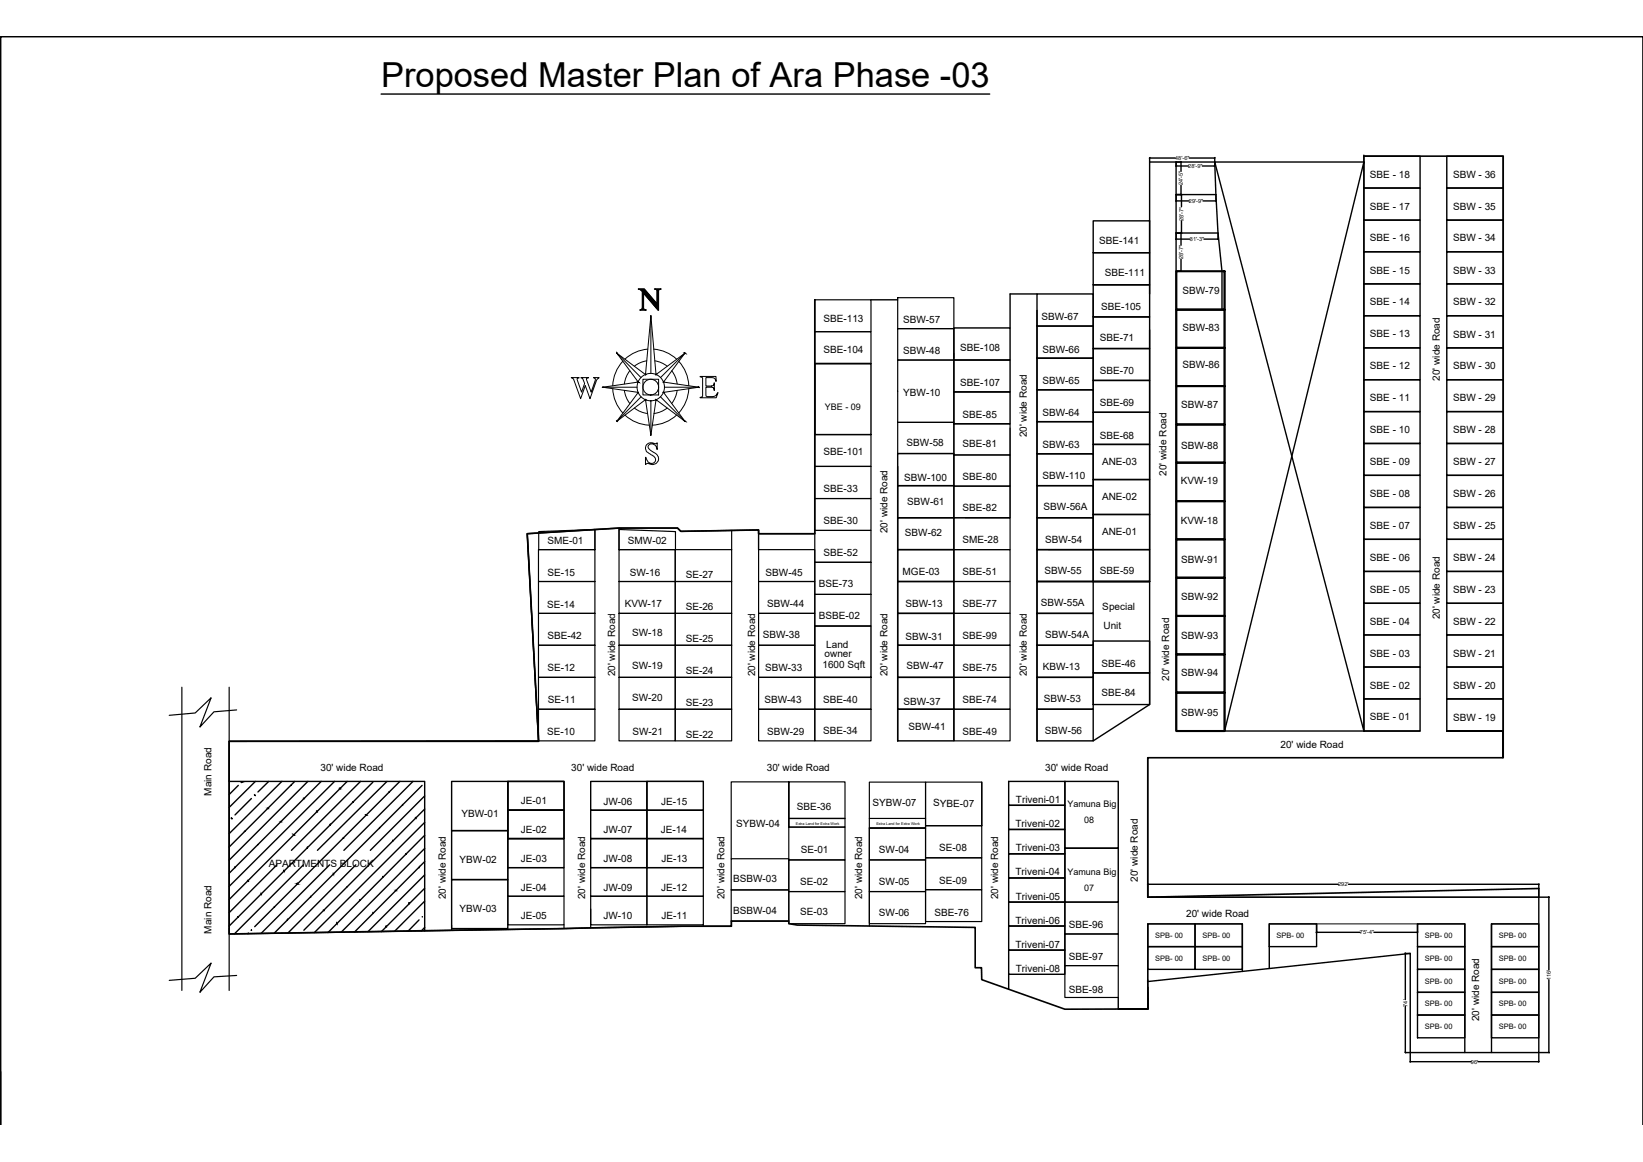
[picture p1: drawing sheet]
<svg xmlns="http://www.w3.org/2000/svg" width="297mm" height="210mm" viewBox="0 0 297 210" stroke-linecap="round" stroke-linejoin="round" font-family="sans-serif">
<!-- layer: PDF5_PDF_PDF4_Solid Fills -->
<g fill="#000" stroke="#000" stroke-width=".18">
<path d="M55.5 153.1h.1zM59.6 149h.2zM70.3 143.1h.1zM75.8 156.6l-.1 .1zM45.4 168h.1z"/>
<path d="M111.5 63.8l.1 .1zM111.5 63.8l.1 .1z"/>
<path d="M115.3 69h.1zM115.3 69h.1z"/>
<path d="M123.8 76l.1 .1zM123.8 76l.1 .1z"/>
<path d="M123.8 63.8h.1zM123.8 63.8h.1z"/>
<path d="M43.6 141.2l.1 .1zM43.6 141.2l.1 .1z"/>
<path d="M44.8 159.1h.1zM44.8 159.1h.1z"/>
<path d="M48.4 146l.1 .1zM48.4 146l.1 .1z"/>
<path d="M50.7 148.4h.1zM50.7 148.4h.1z"/>
<path d="M51.4 157.3v.1zM51.4 157.3v.1z"/>
<path d="M53.1 150.8h.1zM53.1 150.8h.1z"/>
<path d="M53.7 159.7h.1zM53.7 159.7h.1z"/>
<path d="M60.3 157.9v.1zM60.3 157.9v.1z"/>
<path d="M61.5 142.4v.1zM61.5 142.4v.1z"/>
<path d="M66.2 147.2h.1zM66.2 147.2h.1z"/>
<path d="M47.2 161.4l.1 .1zM47.2 161.4l.1 .1z"/>
<path d="M71.5 160.8l.1 .1zM71.5 160.8l.1 .1z"/>
<path d="M207.5 178.3v4zM207.5 178.3v4z"/>
<path d="M202.2 182.3h5.3zM202.2 182.3h5.3z"/>
</g>
<!-- layer: PDF5_Text -->
<path d="M68.9 17h110" fill="none" stroke="#000" stroke-width=".25"/>
<!-- layer: PDF5_PDF_PDF3_Geometry -->
<path d="M.1 203.2v-196.6h296.9v196.6" fill="none" stroke="#000" stroke-width=".3"/>
<!-- layer: PDF5_PDF_PDF4_Geometry -->
<g fill="none" stroke="#000" stroke-width=".25">
<path d="M197.6 39.9h10.2v5.7h-10.2zM207.8 39.9v13.2M212.6 29.3v102.7M219.6 29.3l27 102.8h10.1M246.6 39.8h10.1v5.7h-10.1zM246.6 34h10.1v5.8h-10.1zM246.6 28.2h10.1v5.8h-10.1zM246.6 28.2h.1M246.6 28.2v103.9h-25.2l25.2-102.8M261.6 28.2h10.2v5.8h-10.2zM261.6 39.8h10.2v5.7h-10.2zM261.6 34h10.2v5.8h-10.2z"/>
<path d="M172.5 59.2h10.1v5.8h-10.1zM182.6 53.1v6.1M187.5 56.1v77.7M187.5 58.9h10.1v5.8h-10.1zM187.5 53.1h10.1v5.8h-10.1zM197.6 57.2h10.2v5.8h-10.2zM197.6 51.4h10.2v5.8h-10.2zM197.6 45.6h10.2v5.8h-10.2zM207.8 59.6v67.7l-10.2 6.5M221.4 49v83.1M246.6 57h10.1v5.8h-10.1zM246.6 51.3h10.1v5.7h-10.1z"/>
<path d="M246.6 45.5h10.1v5.8h-10.1zM261.6 57h10.2v5.8h-10.2zM261.6 51.3h10.2v5.7h-10.2zM261.6 45.5h10.2v5.8h-10.2zM172.5 70.8h10.1v5.8h-10.1zM172.5 65h10.1v5.8h-10.1zM187.5 76.2h10.1v5.8h-10.1zM187.5 70.4h10.1v5.8h-10.1zM187.5 64.7h10.1v5.7h-10.1zM197.6 74.5h10.2v5.8h-10.2zM197.6 68.7h10.2v5.8h-10.2zM197.6 63h10.2v5.7h-10.2z"/>
<path d="M246.6 74.4h10.1v5.7h-10.1zM246.6 68.6h10.1v5.8h-10.1zM246.6 62.8h10.1v5.8h-10.1zM261.6 74.4h10.2v5.7h-10.2zM261.6 68.6h10.2v5.8h-10.2zM261.6 62.8h10.2v5.8h-10.2zM137.1 99.3v-3.6l-14 .3-.6-.6h-10.6l-16.6 1 2.1 37.4-56 .1v34.8l82.1-1.4h8.7M137.1 96.4h10.2M162.3 99.3h10.2v5.7h-10.2zM162.3 93.5h10.2v5.8h-10.2zM162.3 87.7h10.2v5.8h-10.2zM162.3 81.9h10.2v5.8h-10.2z"/>
<path d="M162.3 84.3v49.5M187.5 99.3h10.1v5.7h-10.1zM187.5 93.5h10.1v5.8h-10.1zM187.5 87.7h10.1v5.8h-10.1zM187.5 82h10.1v5.7h-10.1zM197.6 92.9h10.2v6.4h-10.2zM197.6 86.6h10.2v6.3h-10.2zM197.6 80.3h10.2v6.3h-10.2zM246.6 97.4h10.1v5.8h-10.1zM246.6 91.7h10.1v5.7h-10.1zM246.6 85.9h10.1v5.8h-10.1zM246.6 80.1h10.1v5.8h-10.1z"/>
<path d="M261.6 97.4h10.2v5.8h-10.2zM261.6 91.7h10.2v5.7h-10.2zM261.6 85.9h10.2v5.8h-10.2zM261.6 80.1h10.2v5.8h-10.2zM147.3 113.1h10.2v9.3h-10.2zM162.3 116.6h10.2v5.8h-10.2zM162.3 110.8h10.2v5.8h-10.2zM162.3 105h10.2v5.8h-10.2zM187.5 116.6h10.1v5.8h-10.1zM187.5 110.8h10.1v5.8h-10.1zM187.5 105h10.1v5.8h-10.1zM187.5 105h20.3h-10.2h10.2v-5.7h-10.2v5.7"/>
<path d="M197.6 115.8h10.2v5.8h-10.2zM246.6 114.7h10.1v5.8h-10.1zM246.6 109h10.1v5.7h-10.1zM246.6 103.2h10.1v5.8h-10.1zM261.6 114.7h10.2v5.8h-10.2zM261.6 109h10.2v5.7h-10.2zM261.6 103.2h10.2v5.8h-10.2zM162.3 128.1h10.2v5.7h-10.2zM162.3 122.4h10.2v5.7h-10.2zM187.5 128.1h10.1v5.7h-10.1zM187.5 122.4h10.1v5.7h-10.1zM197.6 121.6h10.2v5.7h-10.2z"/>
<path d="M246.6 126.3h10.1v5.8h-10.1zM246.6 120.5h10.1v5.8h-10.1zM261.6 132.1v-5.8h10.2v5.8h-10.2h10.2M261.6 120.5h10.2v5.8h-10.2zM271.7 132.1v4.8M41.4 141.2h35.4v27M43.1 141.9l-1.7 1.6M45.5 144.2l-3 3M46.2 141.2l-4.8 4.7M48.6 141.2l-2 1.9M50.1 156.2l-8.7 8.7M51 141.2l-9.6 9.4"/>
<path d="M53.3 141.2l-11.9 11.8M54.8 156.2l-12.4 12.5M55.7 141.2l-14.3 14.2M58.1 141.2l-16.7 16.5M59.6 156.2l-12.4 12.4M60.5 141.2l-19.1 18.9M62.8 141.2l-21.4 21.3M64.3 156.2l-12.2 12.3M65.2 141.2l-12.5 12.4M67.4 141.3l-26 26M70 141.2l-12.6 12.4M72.3 141.2l-26.3 26.2"/>
<path d="M74.7 141.2l-12.5 12.4M76.3 141.9l-26.7 26.6M76.8 143.8l-9.8 9.8M76.8 148.6l-20 19.9M76.8 153.3l-15.1 15.1M76.8 158l-10.3 10.3M76.8 146.1l-21.9 21.9M76.8 150.9l-17.5 17.6M76.8 155.6l-12.7 12.8M81.6 141.2h10.2v8.8h-10.2zM81.6 150h10.2v8.9h-10.2zM81.6 158.9h10.2v8.8h-10.2z"/>
<path d="M91.8 141.2h10.2v5.2h-10.2zM91.8 146.4h10.2v5.1h-10.2zM91.8 151.5h10.2v5.2h-10.2zM106.8 141.2h10.2v5.2h-10.2zM106.8 151.5h10.2v5.2h-10.2zM106.8 146.4h10.2v5.1h-10.2zM117 141.2h10.2v5.2h-10.2zM117 151.5h10.2v5.2h-10.2zM117 146.4h10.2v5.1h-10.2zM142.6 147.8h10.2M182.4 141.2h10.1v4.3h-10.1zM182.4 145.5h10.1v4.3h-10.1z"/>
<path d="M182.4 149.8h10.1v4.4h-10.1zM182.4 154.2h10.1v4.4h-10.1zM182.4 158.6h10.1v4.4h-10.1zM192.5 141.2h9.7v12h-9.7zM192.5 153.2h9.7v9.8h-9.7zM44.9 168.5l-.1 .2M75.8 166.2l-2 2M76.8 162.8l-5.5 5.4M76.8 167.5l-.6 .7M76.8 160.5l-7.9 7.8M182.4 163h10.1v4.3h-10.1zM182.4 167.3h10.1v4.3h-10.1z"/>
<path d="M182.4 171.6h10.1v4.4h-10.1zM182.4 176v2.7M207.5 178.3l.1 4M202.2 180.2v2.1"/>
</g>
<!-- layer: PDF5_PDF_PDF4_Solid Fills -->
<g fill="none" stroke="#000" stroke-width=".18">
<path d="M111.6 76.1h.1M42.4 156.7h.1M42.5 156.7h.1M43.7 141.2h.1M46.1 143.7h.1M46.6 152.5v.1M46.6 152.6h.1M48.4 146h.1M50.7 148.4h.1M55 144.2h.1M55.6 153.1h.1M57.3 146.6h.1"/>
<path d="M60.3 157.9h.1M63.8 144.8h.1M63.8 144.9h.1M63.9 144.9h.1M72.8 145.4h.1M73.3 154.3v.1M73.3 154.4h.1M73.4 154.4h.1M75.8 156.7h.1M43 165.6h.1M43.1 165.6h.1M47.3 161.4h.1"/>
<path d="M56.1 162.1h.1M56.2 162.1h.1M60.9 166.8h.1M74 163.3h.1M74 163.2h.1"/>
</g>
<!-- layer: PDF5_PDF_PDF4_Geometry -->
<g fill="none" stroke="#000" stroke-width=".18">
<path d="M115.4 52.2h1.1l2.3 2.6v-2.3l-.5-.3h1.2a.54 .54 0 0 0-.4 .6v3.3l-2.7-3v2.5l.1 .3 .4 .1h-1.3l.4-.1 .1-.3v-2.9zM115.6 52.3h.9M115.8 52.3h.7M115.8 56h.9M115.8 52.4h.8M115.9 52.5h.8M116 55.9h.5M116 52.5l2.8 3.3M116.1 55.8h.3M116.1 52.5l2.7 3.2M116.1 55.6v.2M116.1 52.5l2.7 3.1"/>
<path d="M116.2 52.8v3M116.2 52.5l2.6 3M116.3 52.5l2.5 2.8-2.5-2.8M116.3 52.9v2.9v-.2M116.3 53h.1M116.4 52.5l2.4 2.8M116.5 52.5l2.3 2.7M116.6 52.5l2.2 2.5M116.7 52.5l2.1 2.5M116.7 52.5l2.1 2.4M117.7 57l.9 10.7 5.2-3.9-3.8 5.2 6.3 .9-6.3 1 3.8 5.2-5.2-3.9-.9 6.4-1-6.4-5.2 3.9 3.9-5.2-6.4-1 6.4-.9-3.9-5.2 5.2 3.9zM117.7 57v10.5"/>
<path d="M118.5 52.3h.8M118.7 52.3h.5M118.8 52.3v.2M118.8 54.9h.1M118.8 52.3v3.5M118.9 52.3v3.6M118.9 52.3v3.7M119 52.3v3.7M119.1 52.3v.2M103.3 68.2h1.4l-.4 .4 .8 2.2 .6-1.5-.3-.9-.4-.2h1.4l-.2 .1-.2 .3 .9 2.2 .7-2a.37 .37 0 0 0-.3-.6l1 .1-.4 .4-1.2 3.3-.9-2.3-.8 2.3-1.3-3.5zM109 69.9h6.2M110.8 70.2a6.9 6.9 0 0 0 1.8 4.4"/>
<path d="M111.5 63.8l4.4 4.4M112.6 65.3a6.9 6.9 0 0 0-1.8 4.4M112.9 70.5l.2 1 .8 1.4M113 75a6.9 6.9 0 0 0 4.4 1.8M113.9 67l-.8 1.3-.2 1M114.7 73.7l1.4 .8 1 .2M115.9 71.7l-4.4 4.4M116.9 65.2l-.9 .2-1.3 .7M117.1 63.1l-1.9 .4-1.2 .6-1 .8M117.7 72.4v6.2M118.2 63.1l1.9 .4 1.2 .6 1 .8M118.4 65.2l.9 .2 1.3 .7"/>
<path d="M119.4 71.7l4.4 4.4M120.1 69.9h6.2M120.6 73.7l-1.4 .8-1 .2M121.4 67l.8 1.3 .2 1M122.3 75a6.9 6.9 0 0 1-4.4 1.8M122.4 70.5l-.2 1-.8 1.4M122.7 65.3a6.9 6.9 0 0 1 1.8 4.4M123.8 63.8l-4.4 4.4M124.5 70.2a6.9 6.9 0 0 1-1.8 4.4M126.6 68h2.8l.1 .9a.83 .83 0 0 0-1-.7h-.9v1.5h1.2l.2-.1 .1-.5v1.4l-.1-.5-1.4-.1v1.5l.2 .2h1a1.13 1.13 0 0 0 1-.7l-.3 1h-2.9l.4-.3v-3.3zM172.5 63.8v.8M182.6 77.3v16.2h-8.1"/>
<path d="M116.9 80.3a1.45 1.45 0 0 1 1.7-.1l.2-.2v1.2a1.07 1.07 0 0 0-.9-1 .59 .59 0 0 0-.7 .4 .59 .59 0 0 0 .4 .7 2.56 2.56 0 0 1 1.4 1.3 1.06 1.06 0 0 1-.3 1.1 1.06 1.06 0 0 1-1.2 .1l-.5-.1-.3 .2 .1-1.3a.97 .97 0 0 0 .6 1 .97 .97 0 0 0 1.1-.3 .89 .89 0 0 0-.7-1.1 1.39 1.39 0 0 1-1.1-1.3zM147.3 84.3h10.2M197.6 87.9v11.4h-8.1M41.8 147.8h.1M42.5 156.7h.1M43.7 141.3h.1M44.3 150.2h.1M46.1 143.7h.1M46.6 152.5h.1M46.6 152.6h.1M48.4 146h.1M48.5 146h.1"/>
<path d="M50.8 148.4h.1M51.3 157.3h.1M51.4 157.3h.1M52.6 141.9h.1M53.1 150.8h.1M53.2 150.8h.1M53.7 159.7h.1h-.1M53.7 159.7h.1M53.8 159.7h-.1h.1M54.9 144.2h.1M55 144.2h.1M55.6 153.1h.1"/>
<path d="M55.6 153.2h.1M55.6 153.1v.1M57.3 146.6h.1M59.6 149h.2h-.2M59.7 149h.1M60.3 158h.1M61.5 142.5h.1M61.5 142.4h.1M62 151.4h.1M62.1 151.4h.1M63.8 144.8h.1M63.9 144.9h.1"/>
<path d="M66.2 147.2h.1M66.3 147.2h.1M68.6 149.6h.1M69.2 158.5h.1M70.4 143.1h.1M70.4 143l-.1 .1M71 151.9h.1M72.8 145.5h.1M72.8 145.4v.1M73.3 154.3h.1M73.4 154.4h.1M75.1 147.8h.1"/>
<path d="M75.2 147.8h.1M75.8 156.7h.1M43 165.6h.1M43.1 165.6h.1M45.5 168h.1M45.5 168h-.1M49.6 163.8h.1M51.9 166.2h.1M52 166.2h.1M56.2 162.1h.1M58.5 164.5h.1M62.6 160.3h.1"/>
<path d="M62.7 160.3h.1M65 162.7h.1M65.1 162.7h.1M67.4 164.9h.1M67.4 165h.1M69.8 167.4h.1M71.6 160.9h.1M76.4 165.6h.1M127.2 167.1v.2M132.2 166.4v.9M207.5 162.1h70.7M224.6 166.9h-17.1v11.4"/>
<path d="M229.5 166.9h35.3M269.6 166.9h8.6"/>
<circle cx="117.7" cy="69.9" r="2.48"/>
<circle cx="117.7" cy="69.9" r="1.42"/>
</g>
<g fill="none" stroke="#000" stroke-width=".21">
<path d="M147.3 59.9h10.2v5.8h-10.2zM147.3 54.2h10.2v5.7h-10.2zM162.3 59.4h10.2v5.6h-10.2zM162.3 53.8h10.2v5.6h-10.2zM147.3 78.5h10.2v5.8h-10.2zM162.3 76.3h10.2v5.6h-10.2zM162.3 65h10.2v11.3h-10.2zM172.5 76.6h10.1v5.6h-10.1zM95.3 96.4l2.1 37.5h-56v-9.8M97.4 99.3h10.2v5.7h-10.2zM97.4 96l10.2-.4v3.7h-10.2zM107.6 95.6v3.7"/>
<path d="M111.9 99.3h10.2v5.7h-10.2zM111.9 95.6l10.2 .4v3.3h-10.2zM111.9 95.4v3.9M122.1 99.3h10.2v5.7h-10.2zM132.3 95.8v3.5M137.1 99.3h10.2v5.7h-10.2zM147.3 95.8h10.2v5.8h-10.2zM147.3 90.1h10.2v5.7h-10.2zM147.3 84.3h10.2v5.8h-10.2zM172.5 99.3h10.1v5.7h-10.1zM172.5 93.5h10.1v5.8h-10.1zM172.5 87.8h10.1v5.7h-10.1z"/>
<path d="M172.5 82.2h10.1v5.6h-10.1zM97.4 105h10.2v5.8h-10.2zM97.4 110.8h10.2v5.8h-10.2zM97.4 116.6h10.2v5.8h-10.2zM111.9 105h10.2v5.8h-10.2zM111.9 110.8h10.2v5.8h-10.2zM111.9 116.6h10.2v5.8h-10.2zM122.1 105h10.2v5.8h-10.2zM122.1 110.8h10.2v5.8h-10.2zM122.1 116.6h10.2v5.8h-10.2zM137.1 105h10.2v5.8h-10.2zM137.1 110.8h10.2v5.8h-10.2z"/>
<path d="M137.1 116.6h10.2v5.8h-10.2zM147.3 107.4h10.2v5.7h-10.2zM147.3 101.6h10.2v5.8h-10.2zM172.5 116.6h10.1v5.8h-10.1zM172.5 110.8h10.1v5.8h-10.1zM172.5 105h10.1v5.8h-10.1zM32.9 124.1v54.8M41.4 133.9v7.3M42.8 128.2l-4.1 .4-2.6 2.7 2.1-5.3-2.9 2.8-4.7 .4M97.4 122.4h10.2v5.7h-10.2zM97.4 128.1h10.2v5.7h-10.2zM111.9 122.4h10.2v5.7h-10.2z"/>
<path d="M111.9 128.1h10.2v5.7h-10.2zM122.1 122.4h10.2v5.7h-10.2zM122.1 128.1h10.2v5.7h-10.2zM137.1 122.4h10.2v5.7h-10.2zM137.1 128.1h10.2v5.7h-10.2zM147.3 122.4h10.2v5.7h-10.2zM147.3 128.1h10.2v5.7h-10.2zM172.5 128.1h10.1v5.7h-10.1zM172.5 122.4h10.1v5.7h-10.1zM207.5 136.9v25.2M91.8 156.7h10.2v5.2h-10.2zM106.8 156.7h10.2v5.2h-10.2z"/>
<path d="M117 156.7h10.2v5.2h-10.2zM117 141.2h10.2M132.2 155.1h10.4v5.7h-10.4zM142.6 155.3h10.2v5.8h-10.2zM142.6 149.4h10.2v5.9h-10.2zM142.6 149.4v-8.2h10.2v8.2h-10.2v-8.2h-10.4v13.9M157.2 155.3h10.1v5.8h-10.1zM157.2 149.6h10.1v5.7h-10.1zM157.2 141.3h10.1v8.3h-10.1zM157.2 147.8h10.1M167.3 149.6h-10.1v17.1M167.3 155h10.2v5.7h-10.2z"/>
<path d="M167.3 149.2h10.2v5.8h-10.2zM167.3 141.3h10.2v7.9h-10.2zM41.4 167.7v11.2M42.8 176.2l-4.1 .3-2.6 2.8 2.1-5.3-2.9 2.7-4.7 .4M81.6 167.1v1M91.8 161.9h10.2v5.2h-10.2zM102 167.1v.6M106.8 161.9h10.2v5.2h-10.2zM106.8 164.2v3.4M117 161.9h10.2v5.2h-10.2zM132.2 160.8h10.4v5.6h-10.4zM142.6 161.1h10.2v5.7h-10.2z"/>
<path d="M157.2 161.1h10.1v5.7h-10.1zM157.2 166.8v.5M167.3 160.7h10.2v5.8h-10.2zM192.5 163h9.7v5.7h-9.7zM192.5 168.7h9.7v5.7h-9.7zM192.5 174.4h9.7v5.8h-9.7z"/>
</g>
<!-- layer: PDF5_PDF_0 -->
<path d="M.1 193.6v9.6" fill="none" stroke="#000" stroke-width=".25"/>
<!-- layer: PDF5_PDF_PDF4_Images -->
<path d="M116.2 68.5h2.9v2.8h-2.9z" fill="none" stroke="#000" stroke-width=".18"/>
<!-- layer: PDF5_PDF_PDF4_Geometry -->
<path d="M246.6 28.2h25.2v108.7h-64.3v25.2l70.7-1.6M147.3 54.2v42.2h-10.2v-.7l-14 .3-.6-.6h-10.6l-16.6 1 2.1 37.5h-56v34.8l82.1-1.4h8.7v-.9h10.4v.4l1.5 .3 32.2 .4v7.3h1.1l.1 2.2 15 5.3h15.1l-.1-5.2" fill="none" stroke="#000" stroke-width=".3"/>
<!-- layer: PDF5_INT.DIMENSION -->
<path d="M177.5 141.3v7.9" fill="none" stroke="#000" stroke-width=".25"/>
<!-- layer: INT.DIMENSION -->
<g fill="none" stroke="#000" stroke-width=".25">
<path d="M207.8 29.3h11.8M207.8 28.5v11.4M207.8 28.5h4.7M212.6 36.3v-1.1h7.2v1.1M212.6 29.3v.7h2.3M212.6 36.3h2.4M213.5 29.3v1.7M213.5 33.5v1.7M213.6 35.2v2.2M213.6 39.9v2.2M215 28.5h4.6M217.5 36.3h2.3"/>
<path d="M219.6 28.5v1.5h-2.2M246.6 29.3h-27l.6 12.8 .7 6.9v6.9M157.5 54.2h4.8M182.6 53.1h4.9M212.6 43.2v-1.1h7.6v1.1M212.6 43.2h2.6M212.6 49h1M213.5 42.1v2.2M213.5 46.8v2.2M217.7 43.2h2.5M147.3 65.7h10.2v12.8h-10.2zM157.5 65.7h-10.2v12.8"/>
<path d="M207.5 159.7v2.4h70.7v-2.4M207.5 159.7h34.5M243.8 159.7h34.4M207.5 166.9h8.6v4.1h-8.6zM207.5 171h8.6v4.1h-8.6zM216.1 166.9h8.5v4.1h-8.5zM216.1 171h8.5v4.1h-8.5zM224.6 166.9v8.6M229.5 166.9h8.5v4.1h-8.5zM229.5 166.9v8M238 166.9v1.6M238 168.4h7.9"/>
<path d="M248.4 168.4h7.9M255 172.2h-.9v8.4M256.3 166.9h8.5v4.1h-8.5zM256.3 171h8.5v4.1h-8.5zM256.3 175.1h8.5v4.2h-8.5zM256.3 179.3h8.5v4.1h-8.5zM256.3 166.9v1.6M264.8 166.9v23.2M269.6 166.9h8.6v4.1h-8.6zM269.6 171h8.6v4.1h-8.6zM269.6 175.1h8.6v4.2h-8.6zM269.6 179.3h8.6v4.1h-8.6z"/>
<path d="M269.6 166.9v23.2M278.2 160.5v29.6h-23.2v-17.9l-47.5 5.1v-10.4M278.2 162.1h1.9M280 162.1v13.1M280 177v13.1M254.1 181.8v8.3h.9v1.7M255 191.8h11M256.3 183.4h8.5v4.1h-8.5zM267.2 191.8h11M269.6 183.4h8.6v4.1h-8.6zM280.1 190.1h-1.9v1.7"/>
</g>
<!-- layer: 0 -->
<g fill="none" stroke="#000" stroke-width=".25">
<path d="M207.9 28.5l-.1 .1M212.7 36.2l-.1 .1M212.7 29.9l-.1 .1M213.5 29.2l.1 .1M213.5 35.1l.1 .1M219.7 29.9l-.2 .1M219.7 28.5l-.2 .1M219.9 36.2l-.1 .1M212.7 43.1l-.1 .1M213.5 42l.1 .1M213.5 49h.1M220.2 43.1l-.1 .1"/>
<path d="M207.6 159.7l-.1 .1M278.2 159.7v.1M238.1 168.3l-.2 .2M254 172.1l.2 .2M256.3 168.3l-.1 .2M280 162l.1 .1M254 190l.2 .2M255 191.7l-.1 .1M278.2 191.7v.1M280 190l.1 .2"/>
</g>
<!-- layer: PDF6_Geometry -->
<path d="M212.7 55.9h8.7v6.9h-8.7zM212.7 49h8.7v6.9h-8.7zM212.7 76.7h8.7v6.9h-8.7zM212.7 69.7h8.7v7h-8.7zM212.7 62.8h8.7v6.9h-8.7zM212.7 97.4h8.7v7h-8.7zM212.7 90.5h8.7v6.9h-8.7zM212.7 83.6h8.7v6.9h-8.7zM212.7 118.2h8.7v6.9h-8.7zM212.7 111.3h8.7v6.9h-8.7zM212.7 104.4h8.7v6.9h-8.7zM212.7 125.1h8.7v7h-8.7z" fill="none" stroke="#000" stroke-width=".38"/>
<text font-size="6.2" x="68.9" y="15.6">Proposed Master Plan of Ara Phase -03</text>
<g font-size="1.8">
<text x="247.7" y="32.1">SBE - 18</text>
<text x="262.7" y="32.1">SBW - 36</text>
<text x="247.7" y="37.9">SBE - 17</text>
<text x="262.7" y="37.9">SBW - 35</text>
<text x="198.7" y="44">SBE-141</text>
<text x="247.7" y="43.6">SBE - 16</text>
<text x="262.7" y="43.6">SBW - 34</text>
<text x="199.8" y="49.9">SBE-111</text>
<text x="213.8" y="53.1">SBW-79</text>
<text x="247.7" y="49.4">SBE - 15</text>
<text x="262.7" y="49.4">SBW - 33</text>
<text x="148.9" y="58.1">SBE-113</text>
<text x="163.3" y="58.3">SBW-57</text>
<text x="188.3" y="57.9">SBW-67</text>
<text x="199.1" y="55.9">SBE-105</text>
<text x="213.8" y="59.9">SBW-83</text>
<text x="247.7" y="55.1">SBE - 14</text>
<text x="262.7" y="55.2">SBW - 32</text>
<text x="148.9" y="63.9">SBE-104</text>
<text x="163.3" y="64">SBW-48</text>
<text x="173.6" y="63.4">SBE-108</text>
<text x="188.5" y="63.7">SBW-66</text>
<text x="198.8" y="61.6">SBE-71</text>
<text x="247.7" y="60.9">SBE - 13</text>
<text x="262.7" y="61">SBW - 31</text>
<text x="163.3" y="71.6">YBW-10</text>
<text x="173.6" y="69.7">SBE-107</text>
<text x="188.5" y="69.4">SBW-65</text>
<text x="198.8" y="67.6">SBE-70</text>
<text x="213.8" y="66.5">SBW-86</text>
<text x="247.7" y="66.7">SBE - 12</text>
<text x="260.3" y="68.8" transform="rotate(-90 260.3 68.8)">20' wide Road</text>
<text x="262.7" y="66.7">SBW - 30</text>
<text x="174" y="75.5">SBE-85</text>
<text x="188.5" y="75.2">SBW-64</text>
<text x="198.8" y="73.4">SBE-69</text>
<text x="213.5" y="73.6">SBW-87</text>
<text x="247.7" y="72.4">SBE - 11</text>
<text x="262.7" y="72.5">SBW - 29</text>
<text x="148.9" y="82.1">SBE-101</text>
<text x="163.9" y="80.6">SBW-58</text>
<text x="174" y="80.8">SBE-81</text>
<text x="185.6" y="79" transform="rotate(-90 185.6 79)">20' wide Road</text>
<text x="188.5" y="81">SBW-63</text>
<text x="198.8" y="79.3">SBE-68</text>
<text x="199.2" y="83.9">ANE-03</text>
<text x="213.5" y="81.1">SBW-88</text>
<text x="247.7" y="78.2">SBE - 10</text>
<text x="262.7" y="78.2">SBW - 28</text>
<text x="148.9" y="89">SBE-33</text>
<text x="163.5" y="86.9">SBW-100</text>
<text x="174" y="86.6">SBE-80</text>
<text x="188.5" y="86.5">SBW-110</text>
<text x="210.9" y="86" transform="rotate(-90 210.9 86)">20' wide Road</text>
<text x="213.5" y="87.4">KVW-19</text>
<text x="247.7" y="89.8">SBE - 08</text>
<text x="247.7" y="84">SBE - 09</text>
<text x="262.7" y="89.8">SBW - 26</text>
<text x="262.7" y="84">SBW - 27</text>
<text x="148.9" y="94.7">SBE-30</text>
<text x="164" y="91.2">SBW-61</text>
<text x="174" y="92.3">SBE-82</text>
<text x="188.7" y="92.2">SBW-56A</text>
<text x="199.2" y="90.3">ANE-02</text>
<text x="213.5" y="94.6">KVW-18</text>
<text x="247.7" y="95.5">SBE - 07</text>
<text x="262.7" y="95.6">SBW - 25</text>
<text x="99" y="98.2">SME-01</text>
<text x="113.5" y="98.2">SMW-02</text>
<text x="148.9" y="100.5">SBE-52</text>
<text x="160.4" y="96.3" transform="rotate(-90 160.4 96.3)">20' wide Road</text>
<text x="163.6" y="96.9">SBW-62</text>
<text x="174" y="98.1">SME-28</text>
<text x="189" y="98.1">SBW-54</text>
<text x="199.2" y="96.6">ANE-01</text>
<text x="213.5" y="101.7">SBW-91</text>
<text x="247.7" y="101.3">SBE - 06</text>
<text x="262.7" y="101.4">SBW - 24</text>
<text x="99" y="104">SE-15</text>
<text x="113.9" y="104">SW-16</text>
<text x="124" y="104.5">SE-27</text>
<text x="138.4" y="104.1">SBW-45</text>
<text x="148" y="106.1">BSE-73</text>
<text x="163.2" y="103.8">MGE-03</text>
<text x="174" y="103.9">SBE-51</text>
<text x="188.8" y="103.6">SBW-55</text>
<text x="198.9" y="103.7">SBE-59</text>
<text x="247.7" y="107.1">SBE - 05</text>
<text x="262.7" y="107.1">SBW - 23</text>
<text x="98.9" y="109.7">SE-14</text>
<text x="113" y="109.6">KVW-17</text>
<text x="124" y="110.3">SE-26</text>
<text x="138.7" y="109.7">SBW-44</text>
<text x="148" y="111.7">BSBE-02</text>
<text x="163.7" y="109.7">SBW-13</text>
<text x="174" y="109.7">SBE-77</text>
<text x="188.2" y="109.4">SBW-55A</text>
<text x="199.3" y="110.2">Special</text>
<text x="199.5" y="113.6">Unit</text>
<text x="213.5" y="108.3">SBW-92</text>
<text x="247.7" y="112.8">SBE - 04</text>
<text x="260.3" y="111.9" transform="rotate(-90 260.3 111.9)">20' wide Road</text>
<text x="262.7" y="112.8">SBW - 22</text>
<text x="99" y="115.5">SBE-42</text>
<text x="114.3" y="114.9">SW-18</text>
<text x="124" y="116">SE-25</text>
<text x="137.9" y="115.2">SBW-38</text>
<text x="149.1" y="118.8">owner</text>
<text x="149.4" y="117">Land</text>
<text x="163.7" y="115.5">SBW-31</text>
<text x="174" y="115.5">SBE-99</text>
<text x="189" y="115.2">SBW-54A</text>
<text x="213.5" y="115.5">SBW-93</text>
<text x="247.7" y="118.6">SBE - 03</text>
<text x="262.7" y="118.6">SBW - 21</text>
<text x="99" y="121.3">SE-12</text>
<text x="111.2" y="122.2" transform="rotate(-90 111.2 122.2)">20' wide Road</text>
<text x="114.3" y="120.8">SW-19</text>
<text x="124" y="121.8">SE-24</text>
<text x="136.5" y="122.2" transform="rotate(-90 136.5 122.2)">20' wide Road</text>
<text x="138.3" y="121.3">SBW-33</text>
<text x="148.7" y="120.6">1600 Sqft</text>
<text x="160.4" y="122.2" transform="rotate(-90 160.4 122.2)">20' wide Road</text>
<text x="163.9" y="120.9">SBW-47</text>
<text x="174" y="121.2">SBE-75</text>
<text x="185.6" y="122.2" transform="rotate(-90 185.6 122.2)">20' wide Road</text>
<text x="188.5" y="121">KBW-13</text>
<text x="199.1" y="120.4">SBE-46</text>
<text x="199.1" y="125.8">SBE-84</text>
<text x="211.4" y="123" transform="rotate(-90 211.4 123)">20' wide Road</text>
<text x="213.5" y="122.2">SBW-94</text>
<text x="247.7" y="124.4">SBE - 02</text>
<text x="262.7" y="124.4">SBW - 20</text>
<text x="99" y="127.1">SE-11</text>
<text x="114.3" y="126.6">SW-20</text>
<text x="124" y="127.5">SE-23</text>
<text x="138.2" y="127">SBW-43</text>
<text x="148.8" y="126.9">SBE-40</text>
<text x="163.4" y="127.3">SBW-37</text>
<text x="164.2" y="131.9">SBW-41</text>
<text x="174" y="127">SBE-74</text>
<text x="188.7" y="126.8">SBW-53</text>
<text x="213.5" y="129.3">SBW-95</text>
<text x="247.7" y="130.1">SBE - 01</text>
<text x="262.7" y="130.2">SBW - 19</text>
<text x="98.9" y="132.8">SE-10</text>
<text x="114.3" y="132.8">SW-21</text>
<text x="124" y="133.3">SE-22</text>
<text x="138.7" y="132.8">SBW-29</text>
<text x="148.8" y="132.6">SBE-34</text>
<text x="174" y="132.8">SBE-49</text>
<text x="188.9" y="132.6">SBW-56</text>
<text x="231.5" y="135.1">20' wide Road</text>
<text x="38.2" y="143.7" transform="rotate(-90 38.2 143.7)">Main Road</text>
<text x="57.9" y="139.2">30' wide Road</text>
<text x="103.3" y="139.2">30' wide Road</text>
<text x="138.6" y="139.2">30' wide Road</text>
<text x="189" y="139.2">30' wide Road</text>
<text x="83.4" y="147.6">YBW-01</text>
<text x="94.2" y="145.2">JE-01</text>
<text x="109.1" y="145.4">JW-06</text>
<text x="119.5" y="145.4">JE-15</text>
<text x="133.1" y="149.4">SYBW-04</text>
<text x="144.1" y="146.3">SBE-36</text>
<text x="157.8" y="145.6" transform="rotate(1 157.8 145.6)">SYBW-07</text>
<text x="168.7" y="145.7" transform="rotate(1 168.7 145.7)">SYBE-07</text>
<text x="183.6" y="149.5">Triveni-02</text>
<text x="183.7" y="145.1">Triveni-01</text>
<text x="83.1" y="155.9">YBW-02</text>
<text x="94.1" y="150.5">JE-02</text>
<text x="94.2" y="155.7">JE-03</text>
<text x="109.1" y="150.5">JW-07</text>
<text x="109.1" y="155.8">JW-08</text>
<text x="119.5" y="150.5">JE-14</text>
<text x="119.6" y="155.7">JE-13</text>
<text x="144.8" y="154.1">SE-01</text>
<text x="158.9" y="154.1">SW-04</text>
<text x="169.8" y="153.7">SE-08</text>
<text x="183.6" y="153.8">Triveni-03</text>
<text x="48.6" y="156.6">APARTMENTS BLOCK</text>
<text x="94.1" y="161">JE-04</text>
<text x="109.1" y="160.9">JW-09</text>
<text x="119.5" y="160.9">JE-12</text>
<text x="132.5" y="159.3">BSBW-03</text>
<text x="144.7" y="159.8">SE-02</text>
<text x="158.9" y="159.9">SW-05</text>
<text x="169.8" y="159.7">SE-09</text>
<text x="183.6" y="158.1">Triveni-04</text>
<text x="205.7" y="159.3" transform="rotate(-90 205.7 159.3)">20' wide Road</text>
<text x="80.6" y="162.4" transform="rotate(-90 80.6 162.4)">20' wide Road</text>
<text x="83.1" y="164.8">YBW-03</text>
<text x="94.1" y="166">JE-05</text>
<text x="105.8" y="162.4" transform="rotate(-90 105.8 162.4)">20' wide Road</text>
<text x="109.1" y="166.1">JW-10</text>
<text x="119.6" y="166.1">JE-11</text>
<text x="131" y="162.4" transform="rotate(-90 131 162.4)">20' wide Road</text>
<text x="132.5" y="165.2">BSBW-04</text>
<text x="144.7" y="165.3">SE-03</text>
<text x="155.9" y="162.4" transform="rotate(-90 155.9 162.4)">20' wide Road</text>
<text x="158.9" y="165.5">SW-06</text>
<text x="168.9" y="165.5">SBE-76</text>
<text x="180.5" y="162.4" transform="rotate(-90 180.5 162.4)">20' wide Road</text>
<text x="183.6" y="166.9">Triveni-06</text>
<text x="183.6" y="162.5">Triveni-05</text>
<text x="193.2" y="167.7">SBE-96</text>
<text x="214.4" y="165.7">20' wide Road</text>
<text x="38.2" y="168.6" transform="rotate(-90 38.2 168.6)">Main Road</text>
<text x="183.6" y="171.2">Triveni-07</text>
<text x="193.2" y="173.5">SBE-97</text>
<text x="183.6" y="175.6">Triveni-08</text>
<text x="193.2" y="179.4">SBE-98</text>
<text x="267.4" y="184.5" transform="rotate(-90 267.4 184.5)">20' wide Road</text>
</g>
<g font-size="1.6">
<text x="149.1" y="74.1">YBE - 09</text>
<text x="193" y="145.8">Yamuna Big</text>
<text x="196" y="148.7">08</text>
<text x="193" y="158">Yamuna Big</text>
<text x="196" y="161">07</text>
</g>
<g font-size="1.4">
<text x="208.9" y="169.4">SPB- 00</text>
<text x="208.9" y="173.5">SPB- 00</text>
<text x="217.4" y="169.4">SPB- 00</text>
<text x="217.4" y="173.5">SPB- 00</text>
<text x="230.8" y="169.4">SPB- 00</text>
<text x="257.6" y="169.4">SPB- 00</text>
<text x="257.6" y="173.5">SPB- 00</text>
<text x="271" y="169.4">SPB- 00</text>
<text x="271" y="173.5">SPB- 00</text>
<text x="257.6" y="177.7">SPB- 00</text>
<text x="271" y="177.7">SPB- 00</text>
<text x="257.6" y="181.8">SPB- 00</text>
<text x="257.6" y="185.9">SPB- 00</text>
<text x="271" y="181.8">SPB- 00</text>
<text x="271" y="185.9">SPB- 00</text>
</g>
<g font-size="1">
<text x="212.5" y="28.9">48'-6&quot;</text>
<text x="213.9" y="33.5" transform="rotate(-90 213.9 33.5)">24'-5&quot;</text>
<text x="214.8" y="30.3">28'-9&quot;</text>
<text x="213.9" y="39.9" transform="rotate(-90 213.9 39.9)">28'-7&quot;</text>
<text x="215" y="36.6">29'-9&quot;</text>
<text x="213.9" y="46.8" transform="rotate(-90 213.9 46.8)">28'-7&quot;</text>
<text x="215.1" y="43.5">31'-3&quot;</text>
<text x="241.9" y="160.1">292'</text>
<text x="245.9" y="168.8">75'-4&quot;</text>
<text x="280.4" y="177.1" transform="rotate(-90 280.4 177.1)">116'</text>
<text x="254.5" y="181.8" transform="rotate(-90 254.5 181.8)">74'</text>
<text x="265.9" y="192.1">96'</text>
</g>
<g font-size=".7">
<text x="143.9" y="149">Extra Land for Extra Work</text>
<text x="158.4" y="149">Extra Land for Extra Work</text>
</g>
</svg>
